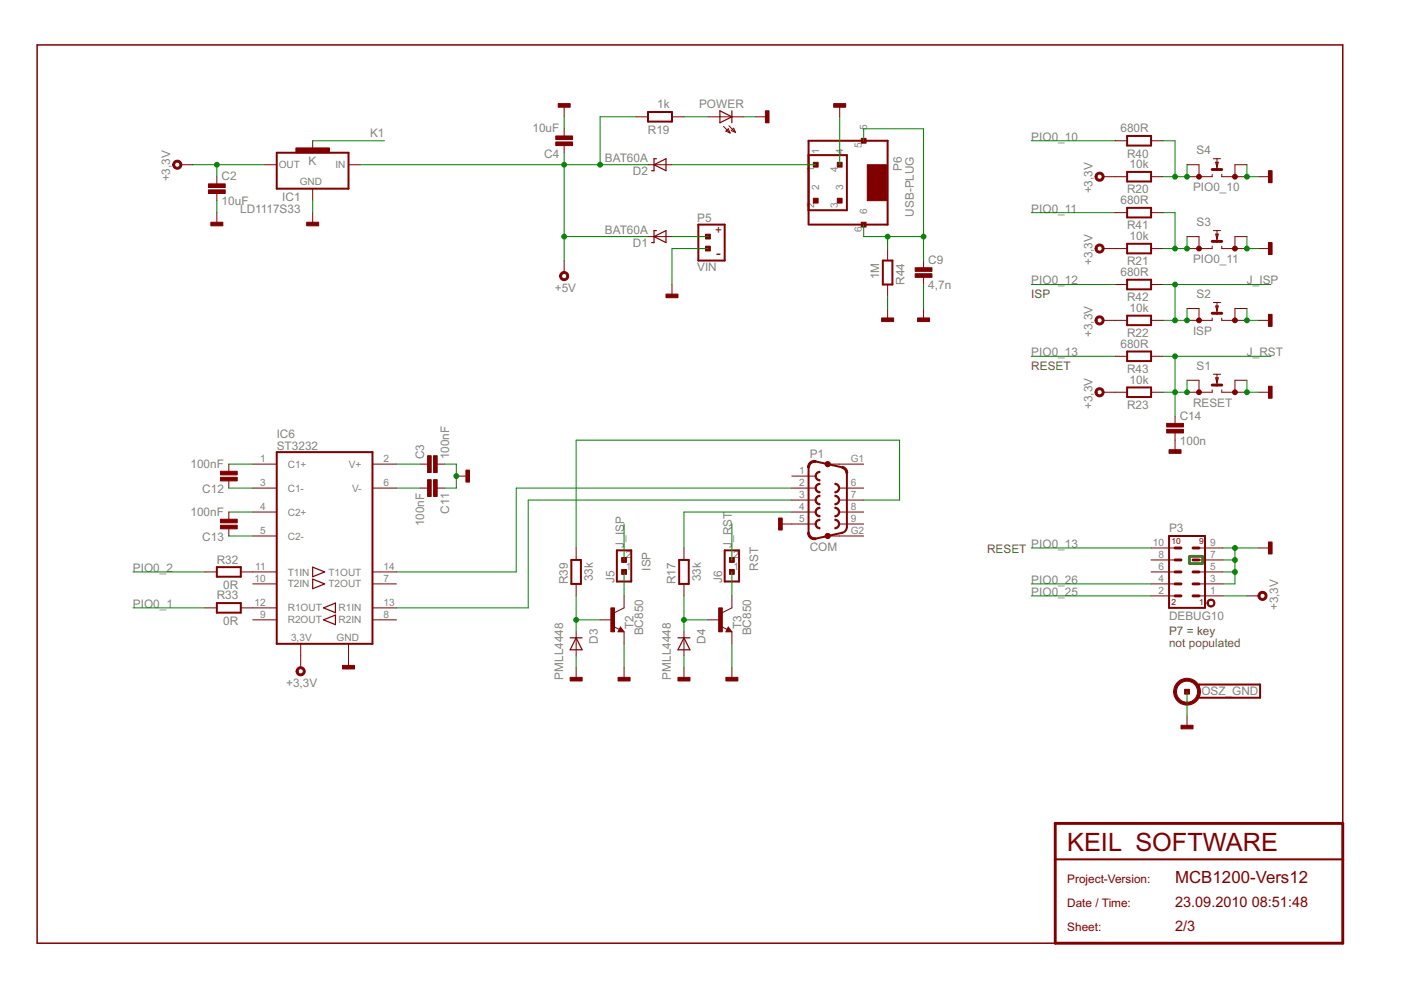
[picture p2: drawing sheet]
<svg xmlns="http://www.w3.org/2000/svg" width="297mm" height="210mm" viewBox="0 0 297 210" stroke-linecap="round" stroke-linejoin="round" font-family="sans-serif">
<g fill="#800000" stroke="#800000" stroke-width=".32">
<path d="M7.9 9.5v190.5z"/>
<path d="M7.9 9.5h276.8z"/>
<path d="M284.7 9.5v165.1z"/>
<path d="M7.9 200h215.8z"/>
</g>
<g fill="#800000" stroke="#800000" stroke-width=".61">
<path d="M223.7 182.2v17.8z"/>
<path d="M223.7 174.6v7.6z"/>
<path d="M223.7 174.6h61z"/>
<path d="M284.7 174.6v7.6z"/>
<path d="M284.7 182.2v17.8z"/>
<path d="M223.7 200h61z"/>
<path d="M252.9 116.2h1.3z"/>
<path d="M252.9 118.7h1.3z"/>
<path d="M252.9 121.3h1.3z"/>
<path d="M252.9 123.8h1.3z"/>
<path d="M252.9 126.3h1.3z"/>
<path d="M249.1 116.2h1.3z"/>
<path d="M249.1 118.7h1.3z"/>
<path d="M249.1 121.3h1.3z"/>
<path d="M249.1 123.8h1.3z"/>
<path d="M249.1 126.3h1.3z"/>
<path d="M257 81.6h1z"/>
<path d="M258 81.6h1z"/>
<path d="M257 66.4h1z"/>
<path d="M258 66.4h1z"/>
<path d="M257 51.2h1z"/>
<path d="M258 51.2h1z"/>
<path d="M257 35.9h1z"/>
<path d="M258 35.9h1z"/>
</g>
<g fill="#800000" stroke="#800000" stroke-width=".42">
<path d="M223.7 182.2h61z"/>
<path d="M247.9 128.9h7.6z"/>
<path d="M247.9 113.6v15.3z"/>
<path d="M255.5 113.6v15.3z"/>
<path d="M247.9 113.6h7.6z"/>
<path d="M254.2 145.1v2.8z"/>
<path d="M254.2 145.1h13z"/>
<path d="M267.2 145.1v2.8z"/>
<path d="M254.5 147.9h12.7z"/>
<path d="M137.4 25.8h5.1z"/>
<path d="M137.4 23.7v2.1z"/>
<path d="M137.4 23.7h5.1z"/>
<path d="M142.5 23.7v2.1z"/>
<path d="M173 97.9l2.5 .5z"/>
<path d="M175.5 98.4l3 .7z"/>
<path d="M179.6 100.3v11.4z"/>
<path d="M171.4 99.1v13.8z"/>
<path d="M173 114.2l2.5-.6z"/>
<path d="M175.5 113.6l3-.6z"/>
<path d="M58.7 95.9h20.3z"/>
<path d="M79 95.9v40.6z"/>
<path d="M58.7 136.5h20.3z"/>
<path d="M58.7 95.9v40.6z"/>
<path d="M171.4 32.9h8.2z"/>
<path d="M179.6 32.9v11.7z"/>
<path d="M171.4 32.9v11.7z"/>
<path d="M171.4 44.6h8.2z"/>
<path d="M171.7 47.6h16.5z"/>
<path d="M171.4 29.8h16.8z"/>
<path d="M171.4 29.8v17.8z"/>
<path d="M188.2 29.8v17.8z"/>
<path d="M148.1 55.2h5.5z"/>
<path d="M148.1 47.6v7.6z"/>
<path d="M153.6 47.6v7.6z"/>
<path d="M148.1 47.6h5.5z"/>
<path d="M189.2 55.2v5.1z"/>
<path d="M187.2 60.3h2z"/>
<path d="M187.2 55.2v5.1z"/>
<path d="M187.2 55.2h2z"/>
<path d="M58.7 40h15.2z"/>
<path d="M58.7 32.4v7.6z"/>
<path d="M58.7 32.4h15.2z"/>
<path d="M73.9 32.4v7.6z"/>
<path d="M46 120.2h5.1z"/>
<path d="M46 120.2v2.1z"/>
<path d="M46 122.3h5.1z"/>
<path d="M51.1 120.2v2.1z"/>
<path d="M46 127.9h5.1z"/>
<path d="M46 127.9v2z"/>
<path d="M46 129.9h5.1z"/>
<path d="M51.1 127.9v2z"/>
<path d="M130.8 123.3h3z"/>
<path d="M130.8 116.7v6.6z"/>
<path d="M133.8 116.7v6.6z"/>
<path d="M130.8 116.7h3z"/>
<path d="M153.6 123.3h3.1z"/>
<path d="M153.6 116.7v6.6z"/>
<path d="M156.7 116.7v6.6z"/>
<path d="M153.6 116.7h3.1z"/>
<path d="M121.1 118.7v5.1z"/>
<path d="M121.1 123.8h2.1z"/>
<path d="M123.2 118.7v5.1z"/>
<path d="M121.1 118.7h2.1z"/>
<path d="M144 118.7v5.1z"/>
<path d="M144 123.8h2z"/>
<path d="M146 118.7v5.1z"/>
<path d="M144 118.7h2z"/>
<path d="M239 84.2h5.1z"/>
<path d="M239 82.1v2.1z"/>
<path d="M239 82.1h5.1z"/>
<path d="M244.1 82.1v2.1z"/>
<path d="M239 76.6h5.1z"/>
<path d="M239 74.5v2.1z"/>
<path d="M239 74.5h5.1z"/>
<path d="M244.1 74.5v2.1z"/>
<path d="M239 68.9h5.1z"/>
<path d="M239 66.9v2z"/>
<path d="M239 66.9h5.1z"/>
<path d="M244.1 66.9v2z"/>
<path d="M239 61.3h5.1z"/>
<path d="M239 59.3v2z"/>
<path d="M239 59.3h5.1z"/>
<path d="M244.1 59.3v2z"/>
<path d="M239 53.7h5.1z"/>
<path d="M239 51.7v2z"/>
<path d="M239 51.7h5.1z"/>
<path d="M244.1 51.7v2z"/>
<path d="M239 46.1h5.1z"/>
<path d="M239 44.1v2z"/>
<path d="M239 44.1h5.1z"/>
<path d="M244.1 44.1v2z"/>
<path d="M239 38.5h5.1z"/>
<path d="M239 36.4v2.1z"/>
<path d="M239 36.4h5.1z"/>
<path d="M244.1 36.4v2.1z"/>
<path d="M239 30.9h5.1z"/>
<path d="M239 28.8v2.1z"/>
<path d="M239 28.8h5.1z"/>
<path d="M244.1 28.8v2.1z"/>
</g>
<g fill="#800000" stroke="#800000" stroke-width=".21">
<path d="M266.9 116.2h2.6z"/>
<path d="M264.4 126.3h2.5z"/>
<path d="M254.2 126.3h5.1z"/>
<path d="M244.1 126.3h5z"/>
<path d="M254.2 123.8h5.1z"/>
<path d="M244.1 123.8h5z"/>
<path d="M254.2 121.3h5.1z"/>
<path d="M244.1 121.3h5z"/>
<path d="M254.2 118.7h5.1z"/>
<path d="M244.1 118.7h5z"/>
<path d="M254.2 116.2h5.1z"/>
<path d="M244.1 116.2h5z"/>
<path d="M251.7 151.7v2.6z"/>
<path d="M160.3 24.8h2.5z"/>
<path d="M142.5 24.8h2.5z"/>
<path d="M134.9 24.8h2.5z"/>
<path d="M178 22.2v2.6z"/>
<path d="M155.2 24.8h2.5z"/>
<path d="M150.1 24.8h2.5z"/>
<path d="M152.6 24.8h2.6z"/>
<path d="M153.4 26.8l1.4 1.4z"/>
<path d="M154.4 27.3l.4 .9z"/>
<path d="M154.4 27.3l-.5 .5z"/>
<path d="M153.9 27.8l.9 .4z"/>
<path d="M155.6 27.2l.3 .9z"/>
<path d="M155 27.7l.6-.5z"/>
<path d="M155 27.7l.9 .4z"/>
<path d="M154.5 26.7l1.4 1.4z"/>
<path d="M66.3 45.1v2.5z"/>
<path d="M38.4 34.9h2.5z"/>
<path d="M46 37.5v1.5z"/>
<path d="M46 41v1.5z"/>
<path d="M46 45.1v2.5z"/>
<path d="M119.6 30.9v1.5z"/>
<path d="M119.6 27.3v1.5z"/>
<path d="M119.6 22.2v2.6z"/>
<path d="M139.9 34.9h2.6z"/>
<path d="M137.4 34.9h2.5z"/>
<path d="M167.9 100.9h5.1z"/>
<path d="M178 103.5h5.1z"/>
<path d="M167.9 103.5h5.1z"/>
<path d="M178 106h5.1z"/>
<path d="M167.9 106h5.1z"/>
<path d="M178 108.6h5.1z"/>
<path d="M167.9 108.6h5.1z"/>
<path d="M178 111.1h5.1z"/>
<path d="M167.9 111.1h5.1z"/>
<path d="M178 98.4h5.1z"/>
<path d="M178 113.6h5.1z"/>
<path d="M175.5 98.4h2.5z"/>
<path d="M175.5 113.6h2.5z"/>
<path d="M53.6 98.4h5.1z"/>
<path d="M53.6 103.5h5.1z"/>
<path d="M53.6 108.6h5.1z"/>
<path d="M53.6 113.6h5.1z"/>
<path d="M53.6 121.3h5.1z"/>
<path d="M53.6 123.8h5.1z"/>
<path d="M53.6 128.9h5.1z"/>
<path d="M53.6 131.4h5.1z"/>
<path d="M79 98.4h5.1z"/>
<path d="M79 103.5h5.1z"/>
<path d="M79 121.3h5.1z"/>
<path d="M79 123.8h5.1z"/>
<path d="M79 128.9h5.1z"/>
<path d="M79 131.4h5.1z"/>
<path d="M63.8 136.5v2.5z"/>
<path d="M73.9 136.5v2.5z"/>
<path d="M251.7 80.6h2.5z"/>
<path d="M251.7 83.2h2.5z"/>
<path d="M261.8 83.2h2.6z"/>
<path d="M261.8 80.6h2.6z"/>
<path d="M254.2 80.6v2.6z"/>
<path d="M261.8 80.6v2.6z"/>
<path d="M254.2 83.2h2.8z"/>
<path d="M259 82.7v.5z"/>
<path d="M259 83.2h2.8z"/>
<path d="M257 82.7v.5z"/>
<path d="M258 81.1v.5z"/>
<path d="M258 79.4v1.7z"/>
<path d="M258 79.4h.8z"/>
<path d="M257.3 79.4h.7z"/>
<path d="M251.7 65.4h2.5z"/>
<path d="M251.7 67.9h2.5z"/>
<path d="M261.8 67.9h2.6z"/>
<path d="M261.8 65.4h2.6z"/>
<path d="M254.2 65.4v2.5z"/>
<path d="M261.8 65.4v2.5z"/>
<path d="M254.2 67.9h2.8z"/>
<path d="M259 67.4v.5z"/>
<path d="M259 67.9h2.8z"/>
<path d="M257 67.4v.5z"/>
<path d="M258 65.9v.5z"/>
<path d="M258 64.1v1.8z"/>
<path d="M258 64.1h.8z"/>
<path d="M257.3 64.1h.7z"/>
<path d="M119.6 55.2v2.6z"/>
<path d="M139.9 50.2h2.6z"/>
<path d="M137.4 50.2h2.5z"/>
<path d="M142.5 60.3v2.6z"/>
<path d="M195.8 55.2v1.6z"/>
<path d="M195.8 58.8v1.5z"/>
<path d="M188.2 52.7v2.5z"/>
<path d="M188.2 60.3v2.6z"/>
<path d="M188.2 65.4v2.5z"/>
<path d="M195.8 65.4v2.5z"/>
<path d="M73.9 34.9h2.5z"/>
<path d="M66.3 40v2.5z"/>
<path d="M56.1 34.9h2.6z"/>
<path d="M66.3 29.8v2.6z"/>
<path d="M48.5 102v1.5z"/>
<path d="M48.5 98.4v1.5z"/>
<path d="M48.5 112.1v1.5z"/>
<path d="M48.5 108.6v1.5z"/>
<path d="M89.1 98.4h1.6z"/>
<path d="M92.7 98.4h1.5z"/>
<path d="M92.7 103.5h1.5z"/>
<path d="M89.1 103.5h1.6z"/>
<path d="M73.9 139v2.6z"/>
<path d="M96.8 100.9h2.5z"/>
<path d="M63.8 139v2.6z"/>
<path d="M51.1 121.3h2.5z"/>
<path d="M43.4 121.3h2.6z"/>
<path d="M51.1 128.9h2.5z"/>
<path d="M43.4 128.9h2.6z"/>
<path d="M165.3 111.1h2.6z"/>
<path d="M127.2 131.4h2.6z"/>
<path d="M132.3 134v2.5z"/>
<path d="M132.3 126.3v2.6z"/>
<path d="M130.3 129.9l2-1z"/>
<path d="M131.6 132.9l.7 1.1z"/>
<path d="M131 134h1.3z"/>
<path d="M131.6 132.9l-.6 1.1z"/>
<path d="M130.1 132.8l1.2 .7z"/>
<path d="M150.1 131.4h2.5z"/>
<path d="M155.2 134v2.5z"/>
<path d="M155.2 126.3v2.6z"/>
<path d="M153.1 129.9l2.1-1z"/>
<path d="M154.4 132.9l.8 1.1z"/>
<path d="M153.9 134h1.3z"/>
<path d="M154.4 132.9l-.5 1.1z"/>
<path d="M152.9 132.8l1.3 .7z"/>
<path d="M122.2 136.5v2.5z"/>
<path d="M122.2 134v2.5z"/>
<path d="M145 136.5v2.5z"/>
<path d="M145 134v2.5z"/>
<path d="M122.2 116.2v2.5z"/>
<path d="M122.2 123.8v2.5z"/>
<path d="M122.2 141.6v2.5z"/>
<path d="M132.3 141.6v2.5z"/>
<path d="M145 141.6v2.5z"/>
<path d="M155.2 141.6v2.5z"/>
<path d="M145 116.2v2.5z"/>
<path d="M145 123.8v2.5z"/>
<path d="M251.7 50.2h2.5z"/>
<path d="M251.7 52.7h2.5z"/>
<path d="M261.8 52.7h2.6z"/>
<path d="M261.8 50.2h2.6z"/>
<path d="M254.2 50.2v2.5z"/>
<path d="M261.8 50.2v2.5z"/>
<path d="M254.2 52.7h2.8z"/>
<path d="M259 52.2v.5z"/>
<path d="M259 52.7h2.8z"/>
<path d="M257 52.2v.5z"/>
<path d="M258 50.7v.5z"/>
<path d="M258 48.9v1.8z"/>
<path d="M258 48.9h.8z"/>
<path d="M257.3 48.9h.7z"/>
<path d="M251.7 34.9h2.5z"/>
<path d="M251.7 37.5h2.5z"/>
<path d="M261.8 37.5h2.6z"/>
<path d="M261.8 34.9h2.6z"/>
<path d="M254.2 34.9v2.6z"/>
<path d="M261.8 34.9v2.6z"/>
<path d="M254.2 37.5h2.8z"/>
<path d="M259 37v.5z"/>
<path d="M259 37.5h2.8z"/>
<path d="M257 37v.5z"/>
<path d="M258 35.4v.5z"/>
<path d="M258 33.7v1.7z"/>
<path d="M258 33.7h.8z"/>
<path d="M257.3 33.7h.7z"/>
<path d="M266.9 83.2h2.6z"/>
<path d="M266.9 67.9h2.6z"/>
<path d="M266.9 52.7h2.6z"/>
<path d="M266.9 37.5h2.6z"/>
<path d="M244.1 83.2h2.5z"/>
<path d="M236.4 83.2h2.6z"/>
<path d="M244.1 75.5h2.5z"/>
<path d="M236.4 75.5h2.6z"/>
<path d="M244.1 67.9h2.5z"/>
<path d="M236.4 67.9h2.6z"/>
<path d="M244.1 60.3h2.5z"/>
<path d="M236.4 60.3h2.6z"/>
<path d="M244.1 52.7h2.5z"/>
<path d="M236.4 52.7h2.6z"/>
<path d="M244.1 45.1h2.5z"/>
<path d="M236.4 45.1h2.6z"/>
<path d="M244.1 37.5h2.5z"/>
<path d="M236.4 37.5h2.6z"/>
<path d="M244.1 29.8h2.5z"/>
<path d="M236.4 29.8h2.6z"/>
<path d="M233.9 37.5h2.5z"/>
<path d="M233.9 52.7h2.5z"/>
<path d="M233.9 67.9h2.5z"/>
<path d="M233.9 83.2h2.5z"/>
<path d="M249.1 88.2v1.6z"/>
<path d="M249.1 91.8v1.5z"/>
<path d="M249.1 93.3v2.6z"/>
<path d="M266.9 125.8a.97 .97 0 0 1 1.6 0 .97 .97 0 0 1-.6 1.5 .97 .97 0 0 1-1.2-1h.4a.56 .56 0 0 1 .8-.4 .56 .56 0 0 1 .1 .9 .56 .56 0 0 1-.9-.3v-.2h-.4z" fill-rule="evenodd"/>
<path d="M256.1 127.3a.84 .84 0 0 1 1.3 .1 .84 .84 0 0 1-.4 1.3 .84 .84 0 0 1-1.1-.8h.3a.6 .6 0 0 1 .8-.6 .6 .6 0 0 1 .2 1 .6 .6 0 0 1-1-.2v-.2h-.3z" fill-rule="evenodd"/>
<path d="M249.5 144.8a2.85 2.85 0 0 1 4.6 .3 2.85 2.85 0 0 1-1.6 4.3 2.85 2.85 0 0 1-3.7-2.7h.6a2.23 2.23 0 0 1 3.3-1.9 2.23 2.23 0 0 1 .3 3.8 2.23 2.23 0 0 1-3.5-1.6l-.1-.3h-.6a2.69 2.69 0 0 1 .7-1.9z" fill-rule="evenodd"/>
<path d="M36.8 34.3a.97 .97 0 0 1 1.6 .1 .97 .97 0 0 1-.5 1.5 .97 .97 0 0 1-1.3-1h.4a.56 .56 0 0 1 .8-.6 .56 .56 0 0 1 .2 1 .56 .56 0 0 1-.9-.2l-.1-.2h-.4z" fill-rule="evenodd"/>
<path d="M173.2 102.7l.6-.2v.2a.76 .76 0 0 0-.7 .8 .76 .76 0 0 0 .7 .7v.3a1.02 1.02 0 0 1-.9-.7 1.02 1.02 0 0 1 .3-1.1z" fill-rule="evenodd"/>
<path d="M177 102.5a1.02 1.02 0 0 1 1 1 1.02 1.02 0 0 1-1 1v-.3a.76 .76 0 0 0 .8-.7 .76 .76 0 0 0-.8-.8z" fill-rule="evenodd"/>
<path d="M173.2 100.2l.6-.3v.3a.76 .76 0 0 0-.7 .7 .76 .76 0 0 0 .7 .8v.3a1.02 1.02 0 0 1-.9-.7 1.02 1.02 0 0 1 .3-1.1z" fill-rule="evenodd"/>
<path d="M177 107.5a1.02 1.02 0 0 1 1 1.1 1.02 1.02 0 0 1-1 1v-.3a.76 .76 0 0 0 .8-.7 .76 .76 0 0 0-.8-.8z" fill-rule="evenodd"/>
<path d="M173.2 105.2l.6-.2v.3a.76 .76 0 0 0-.7 .7 .76 .76 0 0 0 .7 .8v.2a1.02 1.02 0 0 1-.9-.6 1.02 1.02 0 0 1 .3-1.2z" fill-rule="evenodd"/>
<path d="M177 105a1.02 1.02 0 0 1 1 1 1.02 1.02 0 0 1-1 1v-.2a.76 .76 0 0 0 .8-.8 .76 .76 0 0 0-.8-.7z" fill-rule="evenodd"/>
<path d="M173.2 107.8l.6-.3v.3a.76 .76 0 0 0-.7 .8 .76 .76 0 0 0 .7 .7v.3a1.02 1.02 0 0 1-.9-.7 1.02 1.02 0 0 1 .3-1.1z" fill-rule="evenodd"/>
<path d="M177 110.1a1.02 1.02 0 0 1 1 1 1.02 1.02 0 0 1-1 1v-.2a.76 .76 0 0 0 .8-.8 .76 .76 0 0 0-.8-.8z" fill-rule="evenodd"/>
<path d="M173.2 110.3l.6-.2v.2a.76 .76 0 0 0-.7 .8 .76 .76 0 0 0 .7 .8v.2a1.02 1.02 0 0 1-.9-.6 1.02 1.02 0 0 1 .3-1.2z" fill-rule="evenodd"/>
<path d="M171.6 98l.6-.3h.8l-.1 .3-.5 .1-.5 .3-.3 .7h-.4z" fill-rule="evenodd"/>
<path d="M178.6 98.9l.5 .2 .4 .4 .2 .8h-.4a1.04 1.04 0 0 0-.8-1z" fill-rule="evenodd"/>
<path d="M171.2 112.9h.4l.3 .8 .5 .3h.5l.1 .4a1.44 1.44 0 0 1-1.8-1.5z" fill-rule="evenodd"/>
<path d="M118.9 58a.96 .96 0 0 1 1.5 0 .96 .96 0 0 1-.5 1.4 .96 .96 0 0 1-1.2-.9h.4a.56 .56 0 0 1 .8-.4 .56 .56 0 0 1 .1 .9 .56 .56 0 0 1-.9-.3v-.2h-.4z" fill-rule="evenodd"/>
<path d="M63.2 141.5a.97 .97 0 0 1 1.4 .5 .97 .97 0 0 1-.7 1.3 .97 .97 0 0 1-1.1-1h.4a.56 .56 0 0 1 .7-.5 .56 .56 0 0 1 .3 .9 .56 .56 0 0 1-1-.2v-.2h-.4v-.3z" fill-rule="evenodd"/>
<path d="M232.4 36.9a.96 .96 0 0 1 1.5 0 .96 .96 0 0 1-.5 1.5 .96 .96 0 0 1-1.2-.9h.4a.56 .56 0 0 1 .8-.5 .56 .56 0 0 1 .1 .9 .56 .56 0 0 1-.9-.3v-.1h-.4z" fill-rule="evenodd"/>
<path d="M232.4 52.1a.96 .96 0 0 1 1.5 0 .96 .96 0 0 1-.5 1.5 .96 .96 0 0 1-1.2-.9h.4a.56 .56 0 0 1 .8-.5 .56 .56 0 0 1 .1 .9 .56 .56 0 0 1-.9-.2v-.2h-.4z" fill-rule="evenodd"/>
<path d="M232.4 67.3a.96 .96 0 0 1 1.5 0 .96 .96 0 0 1-.5 1.5 .96 .96 0 0 1-1.2-.9h.4a.56 .56 0 0 1 .8-.4 .56 .56 0 0 1 .1 .9 .56 .56 0 0 1-.9-.3v-.2h-.4z" fill-rule="evenodd"/>
<path d="M232.4 82.6a.96 .96 0 0 1 1.5 0 .96 .96 0 0 1-.5 1.5 .96 .96 0 0 1-1.2-.9h.4a.56 .56 0 0 1 .8-.5 .56 .56 0 0 1 .1 .9 .56 .56 0 0 1-.9-.2v-.2h-.4z" fill-rule="evenodd"/>
<circle cx="175.5" cy="98.4" r=".56"/>
<circle cx="175.5" cy="113.6" r=".56"/>
<circle cx="254.2" cy="83.2" r=".51"/>
<circle cx="261.8" cy="83.2" r=".51"/>
<circle cx="254.2" cy="67.9" r=".51"/>
<circle cx="261.8" cy="67.9" r=".51"/>
<circle cx="254.2" cy="52.7" r=".51"/>
<circle cx="261.8" cy="52.7" r=".51"/>
<circle cx="254.2" cy="37.5" r=".51"/>
<circle cx="261.8" cy="37.5" r=".51"/>
</g>
<g fill="#800000" stroke="#800000" stroke-width=".21">
<path d="M268.9 114.9h.8v2.6h-.8z"/>
<path d="M251.2 146.2h1v1h-1z"/>
<path d="M250.4 153.8h2.5v.7h-2.5z"/>
<path d="M162.3 23.5h.7v2.5h-.7z"/>
<path d="M176.8 22h2.5v.7h-2.5z"/>
<path d="M65 47.1h2.6v.8h-2.6z"/>
<path d="M44.2 39h3.6v.8h-3.6z"/>
<path d="M44.2 40.3h3.6v.7h-3.6z"/>
<path d="M44.7 47.1h2.5v.8h-2.5z"/>
<path d="M117.8 30.1h3.6v.8h-3.6z"/>
<path d="M117.8 28.8h3.6v.8h-3.6z"/>
<path d="M118.3 22h2.6v.7h-2.6z"/>
<path d="M177.5 42h1v1.1h-1z"/>
<path d="M172.4 42h1.1v1.1h-1.1z"/>
<path d="M177.5 34.4h1v1h-1z"/>
<path d="M172.4 34.4h1.1v1h-1.1z"/>
<path d="M182.6 47.1h1v1h-1z"/>
<path d="M182.6 29.3h1v1.1h-1z"/>
<path d="M183.9 34.9h4v7.6h-4z"/>
<path d="M149.6 49.7h1v1h-1z"/>
<path d="M149.6 52.2h1v1h-1z"/>
<path d="M141.2 62.4h2.5v.7h-2.5z"/>
<path d="M194 56.8h3.6v.7h-3.6z"/>
<path d="M194 58h3.6v.8h-3.6z"/>
<path d="M186.9 67.4h2.6v.8h-2.6z"/>
<path d="M194.5 67.4h2.6v.8h-2.6z"/>
<path d="M62.7 31.4h7.1v1h-7.1z"/>
<path d="M46.7 101.2h3.6v.8h-3.6z"/>
<path d="M46.7 99.9h3.6v.8h-3.6z"/>
<path d="M46.7 111.4h3.6v.7h-3.6z"/>
<path d="M46.7 110.1h3.6v.7h-3.6z"/>
<path d="M90.7 96.6h.7v3.6h-.7z"/>
<path d="M91.9 96.6h.8v3.6h-.8z"/>
<path d="M91.9 101.7h.8v3.6h-.8z"/>
<path d="M90.7 101.7h.7v3.6h-.7z"/>
<path d="M72.6 141.1h2.6v.7h-2.6z"/>
<path d="M98.8 99.7h.7v2.5h-.7z"/>
<path d="M165.1 109.8h.7v2.6h-.7z"/>
<path d="M129.5 128.9h.8v5.1h-.8z"/>
<path d="M152.4 128.9h.7v5.1h-.7z"/>
<path d="M131.8 118.2h1v1h-1z"/>
<path d="M131.8 120.8h1v1h-1z"/>
<path d="M154.7 118.2h1v1h-1z"/>
<path d="M154.7 120.8h1v1h-1z"/>
<path d="M120.9 143.6h2.5v.8h-2.5z"/>
<path d="M131 143.6h2.6v.8h-2.6z"/>
<path d="M143.7 143.6h2.6v.8h-2.6z"/>
<path d="M153.9 143.6h2.5v.8h-2.5z"/>
<path d="M268.9 81.9h.8v2.5h-.8z"/>
<path d="M268.9 66.7h.8v2.5h-.8z"/>
<path d="M268.9 51.4h.8v2.6h-.8z"/>
<path d="M268.9 36.2h.8v2.5h-.8z"/>
<path d="M247.4 89.8h3.5v.7h-3.5z"/>
<path d="M247.4 91h3.5v.8h-3.5z"/>
<path d="M247.9 95.4h2.5v.7h-2.5z"/>
</g>
<g fill="#800000" stroke="#800000" stroke-width=".25">
<path d="M152.6 23.5l2.6 1.3z"/>
<path d="M152.6 26l2.6-1.2z"/>
<path d="M155.2 23.5v1.3z"/>
<path d="M155.2 24.8v1.2z"/>
<path d="M152.6 23.5v1.3z"/>
<path d="M152.6 24.8v1.2z"/>
<path d="M138.7 34.9l2.5-1.2z"/>
<path d="M138.7 34.9l2.5 1.3z"/>
<path d="M138.7 34.9v1.3z"/>
<path d="M141.2 33.7v2.5z"/>
<path d="M138.7 33.7v1.2z"/>
<path d="M138.2 36.2h.5z"/>
<path d="M138.7 33.7h.5z"/>
<path d="M66.3 120.2l2.5 1.1z"/>
<path d="M66.3 122.3l2.5-1z"/>
<path d="M66.3 120.2v2.1z"/>
<path d="M66.3 122.8l2.5 1z"/>
<path d="M66.3 124.8l2.5-1z"/>
<path d="M66.3 122.8v2z"/>
<path d="M68.6 128.9l2.5 1z"/>
<path d="M68.6 128.9l2.5-1z"/>
<path d="M71.1 127.9v2z"/>
<path d="M68.6 131.4l2.5 1z"/>
<path d="M68.6 131.4l2.5-1z"/>
<path d="M71.1 130.4v2z"/>
<path d="M257.8 80.1h.5z"/>
<path d="M258.3 80.1l-.3 1z"/>
<path d="M257.8 80.1l.2 1z"/>
<path d="M257.8 64.9h.5z"/>
<path d="M258.3 64.9l-.3 1z"/>
<path d="M257.8 64.9l.2 1z"/>
<path d="M138.7 50.2l2.5-1.3z"/>
<path d="M138.7 50.2l2.5 1.2z"/>
<path d="M138.7 50.2v1.2z"/>
<path d="M141.2 48.9v2.5z"/>
<path d="M138.7 48.9v1.3z"/>
<path d="M138.2 51.4h.5z"/>
<path d="M138.7 48.9h.5z"/>
<path d="M131.3 133.8h.8z"/>
<path d="M131.6 133.2l.5 .6z"/>
<path d="M131.6 133.2l-.3 .5z"/>
<path d="M131.3 133.7h.4z"/>
<path d="M131.6 133.5l.1 .2z"/>
<path d="M154.2 133.8h.7z"/>
<path d="M154.4 133.2l.5 .6z"/>
<path d="M154.4 133.2l-.2 .5z"/>
<path d="M154.2 133.7h.3z"/>
<path d="M154.4 133.5l.1 .2z"/>
<path d="M122.2 135.2l1.2 2.6z"/>
<path d="M122.2 135.2l-1.3 2.6z"/>
<path d="M120.9 135.2h1.3z"/>
<path d="M120.9 137.8h2.5z"/>
<path d="M122.2 135.2h1.2z"/>
<path d="M145 135.2l1.3 2.6z"/>
<path d="M145 135.2l-1.3 2.6z"/>
<path d="M143.7 135.2h1.3z"/>
<path d="M143.7 137.8h2.6z"/>
<path d="M145 135.2h1.3z"/>
<path d="M257.8 49.7h.5z"/>
<path d="M258.3 49.7l-.3 1z"/>
<path d="M257.8 49.7l.2 1z"/>
<path d="M257.8 34.4h.5z"/>
<path d="M258.3 34.4l-.3 1z"/>
<path d="M257.8 34.4l.2 1z"/>
</g>
<path d="M179.6 111.7l-.3 .8-.8 .5" fill="none" stroke="#800000" stroke-width=".42"/>
<g fill="#008000" stroke="#008000" stroke-width=".21">
<path d="M261.8 116.2h5.1z"/>
<path d="M259.3 116.2h2.5z"/>
<path d="M259.3 118.7h2.5z"/>
<path d="M261.8 116.2v2.5z"/>
<path d="M259.3 121.3h2.5z"/>
<path d="M261.8 118.7v2.6z"/>
<path d="M259.3 123.8h2.5z"/>
<path d="M261.8 121.3v2.5z"/>
<path d="M251.7 146.7v5z"/>
<path d="M157.7 24.8h2.6z"/>
<path d="M46 42.5v2.6z"/>
<path d="M119.6 24.8v2.5z"/>
<path d="M178 24.8v10.1z"/>
<path d="M142.5 52.7h7.6z"/>
<path d="M142.5 52.7v7.6z"/>
<path d="M188.2 62.9v2.5z"/>
<path d="M195.8 60.3v5.1z"/>
<path d="M94.2 98.4h2.6z"/>
<path d="M96.8 98.4v2.5z"/>
<path d="M96.8 100.9v2.6z"/>
<path d="M94.2 103.5h2.6z"/>
<path d="M122.2 139v2.6z"/>
<path d="M132.3 136.5v5.1z"/>
<path d="M145 139v2.6z"/>
<path d="M155.2 136.5v5.1z"/>
<path d="M264.4 37.5h2.5z"/>
<path d="M264.4 34.9v2.6z"/>
<path d="M264.4 52.7h2.5z"/>
<path d="M264.4 50.2v2.5z"/>
<path d="M264.4 67.9h2.5z"/>
<path d="M264.4 65.4v2.5z"/>
<path d="M264.4 83.2h2.5z"/>
<path d="M264.4 80.6v2.6z"/>
<path d="M66.3 42.5v2.6z"/>
<path d="M218.7 29.8h17.7z"/>
<path d="M259.3 126.3h5.1z"/>
<path d="M46 34.9v2.6z"/>
<path d="M40.9 34.9h5.1z"/>
<path d="M46 34.9h10.1z"/>
<path d="M145 24.8h5.1z"/>
<path d="M142.5 34.9h30.5z"/>
<path d="M183.1 27.3v2.5z"/>
<path d="M183.1 27.3h12.7z"/>
<path d="M195.8 27.3v22.9z"/>
<path d="M188.2 50.2h7.6z"/>
<path d="M183.1 50.2h5.1z"/>
<path d="M183.1 47.6v2.6z"/>
<path d="M195.8 50.2v5z"/>
<path d="M188.2 50.2v2.5z"/>
<path d="M119.6 32.4v2.5z"/>
<path d="M127.2 34.9h10.2z"/>
<path d="M127.2 24.8h7.7z"/>
<path d="M127.2 24.8v10.1z"/>
<path d="M119.6 34.9h7.6z"/>
<path d="M119.6 34.9v15.3z"/>
<path d="M119.6 50.2v5z"/>
<path d="M119.6 50.2h17.8z"/>
<path d="M76.4 34.9h43.2z"/>
<path d="M142.5 50.2h7.6z"/>
<path d="M48.5 98.4h5.1z"/>
<path d="M48.5 103.5h5.1z"/>
<path d="M48.5 108.6h5.1z"/>
<path d="M48.5 113.6h5.1z"/>
<path d="M84.1 98.4h5z"/>
<path d="M84.1 103.5h5z"/>
<path d="M84.1 121.3h25.4z"/>
<path d="M109.5 103.5v17.8z"/>
<path d="M109.5 103.5h58.4z"/>
<path d="M84.1 128.9h27.9z"/>
<path d="M112 106v22.9z"/>
<path d="M112 106h55.9z"/>
<path d="M183.1 106h7.6z"/>
<path d="M190.7 93.3v12.7z"/>
<path d="M122.2 93.3h68.5z"/>
<path d="M122.2 93.3v22.9z"/>
<path d="M132.3 111.1v7.6z"/>
<path d="M246.6 67.9h2.5z"/>
<path d="M249.1 67.9h2.6z"/>
<path d="M251.7 65.4v2.5z"/>
<path d="M246.6 60.3h2.5z"/>
<path d="M249.1 60.3v7.6z"/>
<path d="M249.1 60.3h20.4z"/>
<path d="M155.2 111.1v7.6z"/>
<path d="M246.6 83.2h2.5z"/>
<path d="M249.1 83.2h2.6z"/>
<path d="M251.7 80.6v2.6z"/>
<path d="M246.6 75.5h2.5z"/>
<path d="M249.1 75.5v7.7z"/>
<path d="M249.1 75.5h20.4z"/>
<path d="M249.1 83.2v5z"/>
<path d="M145 108.6v7.6z"/>
<path d="M145 108.6h22.9z"/>
<path d="M122.2 126.3v5.1z"/>
<path d="M122.2 131.4v2.6z"/>
<path d="M122.2 131.4h5z"/>
<path d="M132.3 121.3v5z"/>
<path d="M145 126.3v5.1z"/>
<path d="M145 131.4v2.6z"/>
<path d="M145 131.4h5.1z"/>
<path d="M155.2 121.3v5z"/>
<path d="M246.6 52.7h2.5z"/>
<path d="M249.1 52.7h2.6z"/>
<path d="M251.7 50.2v2.5z"/>
<path d="M246.6 45.1h2.5z"/>
<path d="M249.1 45.1v7.6z"/>
<path d="M246.6 37.5h2.5z"/>
<path d="M249.1 37.5h2.6z"/>
<path d="M251.7 34.9v2.6z"/>
<path d="M246.6 29.8h2.5z"/>
<path d="M249.1 29.8v7.7z"/>
<path d="M66.3 29.8h15.2z"/>
<path d="M218.7 75.5h17.7z"/>
<path d="M218.7 116.2h25.4z"/>
<path d="M218.7 60.3h17.7z"/>
<path d="M218.7 45.1h17.7z"/>
<path d="M218.7 123.8h25.4z"/>
<path d="M218.7 126.3h25.4z"/>
<path d="M28.2 121.3h15.2z"/>
<path d="M28.2 128.9h15.2z"/>
<circle cx="261.8" cy="116.2" r=".51"/>
<circle cx="261.8" cy="118.7" r=".51"/>
<circle cx="261.8" cy="121.3" r=".51"/>
<circle cx="96.8" cy="100.9" r=".51"/>
<circle cx="264.4" cy="37.5" r=".51"/>
<circle cx="264.4" cy="52.7" r=".51"/>
<circle cx="264.4" cy="67.9" r=".51"/>
<circle cx="264.4" cy="83.2" r=".51"/>
<circle cx="46" cy="34.9" r=".51"/>
<circle cx="195.8" cy="50.2" r=".51"/>
<circle cx="188.2" cy="50.2" r=".51"/>
<circle cx="127.2" cy="34.9" r=".51"/>
<circle cx="119.6" cy="34.9" r=".51"/>
<circle cx="119.6" cy="50.2" r=".51"/>
<circle cx="251.7" cy="67.9" r=".51"/>
<circle cx="249.1" cy="67.9" r=".51"/>
<circle cx="249.1" cy="60.3" r=".51"/>
<circle cx="251.7" cy="83.2" r=".51"/>
<circle cx="249.1" cy="83.2" r=".51"/>
<circle cx="249.1" cy="75.5" r=".51"/>
<circle cx="122.2" cy="131.4" r=".51"/>
<circle cx="145" cy="131.4" r=".51"/>
<circle cx="251.7" cy="52.7" r=".51"/>
<circle cx="249.1" cy="52.7" r=".51"/>
<circle cx="251.7" cy="37.5" r=".51"/>
<circle cx="249.1" cy="37.5" r=".51"/>
</g>
<g fill="#808000" stroke="#808000" stroke-width=".61">
<path d="M252.4 118h2.3z"/>
<path d="M252.4 119.5h2.3z"/>
<path d="M252.2 118v1.5z"/>
<path d="M255 118v1.5z"/>
</g>
<text font-size="6" fill="#800000" x="226.3" y="180.4">KEIL SOFTWARE</text>
<text font-size="4" fill="#800000" x="249.1" y="187.3">MCB1200-Vers12</text>
<g font-size="3.4" fill="#800000">
<text x="151.9" y="54.7">-</text>
<text x="249.1" y="192.4">23.09.2010</text>
<text x="249.1" y="197.4">2/3</text>
<text x="265.4" y="192.4">08:51:48</text>
</g>
<g font-size="2.8" fill="#808080">
<text x="139.3" y="23">1k</text>
<text x="148.2" y="22.9">POWER</text>
<text x="78.5" y="29.1">K1</text>
<text x="112.9" y="28.1">10uF</text>
<text x="137.4" y="28.3">R19</text>
<text x="218.7" y="29.8">PIO0_10</text>
<text x="237.6" y="28.1">680R</text>
<text x="65.4" y="34.9">K</text>
<text x="115.4" y="33.4">C4</text>
<text x="128.2" y="34.4">BAT60A</text>
<text x="239" y="33.4">R40</text>
<text x="239.5" y="35.7">10k</text>
<text x="253.7" y="32.6">S4</text>
<text x="36.1" y="38.5" transform="rotate(-90 36.1 38.5)">+3,3V</text>
<text x="47" y="38.2">C2</text>
<text x="134.2" y="37.2">D2</text>
<text x="191.2" y="36.2" transform="rotate(-90 191.2 36.2)">P6</text>
<text x="231.6" y="41" transform="rotate(-90 231.6 41)">+3,3V</text>
<text x="239" y="41">R20</text>
<text x="252.9" y="40.5">PIO0_10</text>
<text x="47" y="43.6">10uF</text>
<text x="50.9" y="45.1">LD1117S33</text>
<text x="59.9" y="42.5">IC1</text>
<text x="147.8" y="47.1">P5</text>
<text x="193.8" y="45.9" transform="rotate(-90 193.8 45.9)">USB-PLUG</text>
<text x="218.7" y="45.1">PIO0_11</text>
<text x="237.6" y="43.3">680R</text>
<text x="253.7" y="47.9">S3</text>
<text x="128.2" y="49.6">BAT60A</text>
<text x="134.2" y="52.4">D1</text>
<text x="239" y="48.6">R41</text>
<text x="239.5" y="50.9">10k</text>
<text x="147.8" y="57.5">VIN</text>
<text x="186.4" y="59.2" transform="rotate(-90 186.4 59.2)">1M</text>
<text x="196.8" y="56">C9</text>
<text x="231.6" y="56.3" transform="rotate(-90 231.6 56.3)">+3,3V</text>
<text x="237.6" y="58.5">680R</text>
<text x="239" y="56.3">R21</text>
<text x="252.9" y="55.7">PIO0_11</text>
<text x="117.6" y="61.8">+5V</text>
<text x="191.7" y="60.3" transform="rotate(-90 191.7 60.3)">R44</text>
<text x="196.8" y="61.3">4,7n</text>
<text x="218.7" y="60.3">PIO0_12</text>
<text x="239" y="63.9">R42</text>
<text x="253.7" y="63.1">S2</text>
<text x="264.4" y="60.3">J_ISP</text>
<text x="231.6" y="71.5" transform="rotate(-90 231.6 71.5)">+3,3V</text>
<text x="239" y="71.5">R22</text>
<text x="239.5" y="66.2">10k</text>
<text x="252.9" y="71">ISP</text>
<text x="218.7" y="75.6">PIO0_13</text>
<text x="237.6" y="73.8">680R</text>
<text x="264.4" y="75.6">J_RST</text>
<text x="239" y="79.1">R43</text>
<text x="239.5" y="81.4">10k</text>
<text x="253.7" y="78.3">S1</text>
<text x="231.6" y="86.7" transform="rotate(-90 231.6 86.7)">+3,3V</text>
<text x="239" y="86.7">R23</text>
<text x="250.1" y="89">C14</text>
<text x="252.9" y="86.2">RESET</text>
<text x="58.7" y="95.4">ST3232</text>
<text x="58.7" y="92.9">IC6</text>
<text x="250.1" y="94.3">100n</text>
<text x="40.4" y="99.2">100nF</text>
<text x="89.9" y="97.4" transform="rotate(-90 89.9 97.4)">C3</text>
<text x="95.2" y="97.4" transform="rotate(-90 95.2 97.4)">100nF</text>
<text x="171.7" y="97.1">P1</text>
<text x="42.9" y="104.5">C12</text>
<text x="40.4" y="109.3">100nF</text>
<text x="89.9" y="111.6" transform="rotate(-90 89.9 111.6)">100nF</text>
<text x="95.2" y="108.9" transform="rotate(-90 95.2 108.9)">C11</text>
<text x="247.9" y="112.9">P3</text>
<text x="42.9" y="114.7">C13</text>
<text x="45.9" y="119.5">R32</text>
<text x="132.3" y="116.2" transform="rotate(-90 132.3 116.2)">J_ISP</text>
<text x="155.2" y="116.2" transform="rotate(-90 155.2 116.2)">J_RST</text>
<text x="171.7" y="116.8">COM</text>
<text x="218.7" y="116.2">PIO0_13</text>
<text x="28.2" y="121.3">PIO0_2</text>
<text x="47.3" y="124.8">0R</text>
<text x="120.4" y="123.8" transform="rotate(-90 120.4 123.8)">R39</text>
<text x="125.7" y="123.3" transform="rotate(-90 125.7 123.3)">33k</text>
<text x="130.3" y="123.5" transform="rotate(-90 130.3 123.5)">J5</text>
<text x="137.9" y="121" transform="rotate(-90 137.9 121)">ISP</text>
<text x="143.2" y="123.8" transform="rotate(-90 143.2 123.8)">R17</text>
<text x="148.6" y="123.3" transform="rotate(-90 148.6 123.3)">33k</text>
<text x="153.1" y="123.5" transform="rotate(-90 153.1 123.5)">J6</text>
<text x="160.8" y="121" transform="rotate(-90 160.8 121)">RST</text>
<text x="218.7" y="123.8">PIO0_26</text>
<text x="28.2" y="128.9">PIO0_1</text>
<text x="45.9" y="127.1">R33</text>
<text x="218.7" y="126.3">PIO0_25</text>
<text x="247.9" y="131.4">DEBUG10</text>
<text x="271" y="129.4" transform="rotate(-90 271 129.4)">+3,3V</text>
<text x="47.3" y="132.4">0R</text>
<text x="126.8" y="136.5" transform="rotate(-90 126.8 136.5)">D3</text>
<text x="134.3" y="133.5" transform="rotate(-90 134.3 133.5)">T2</text>
<text x="136.4" y="134.7" transform="rotate(-90 136.4 134.7)">BC850</text>
<text x="149.6" y="136.5" transform="rotate(-90 149.6 136.5)">D4</text>
<text x="157.2" y="133.5" transform="rotate(-90 157.2 133.5)">T3</text>
<text x="159.2" y="134.7" transform="rotate(-90 159.2 134.7)">BC850</text>
<text x="60.7" y="145.6">+3,3V</text>
<text x="119.4" y="144.1" transform="rotate(-90 119.4 144.1)">PMLL4448</text>
<text x="142.2" y="144.1" transform="rotate(-90 142.2 144.1)">PMLL4448</text>
<text x="254.7" y="147.4">OSZ_GND</text>
</g>
<g font-size="2.8" fill="#800000">
<text x="151.6" y="49.7">+</text>
<text x="226.3" y="187.3">Project-Version:</text>
<text x="226.3" y="192.4">Date / Time:</text>
<text x="226.3" y="197.4">Sheet:</text>
</g>
<g font-size="2.8" fill="#808000">
<text x="218.7" y="63.1">ISP</text>
<text x="218.7" y="78.3">RESET</text>
<text x="209.3" y="117.2">RESET</text>
<text x="247.9" y="137.3">not populated</text>
<text x="247.9" y="134.7">P7 = key</text>
</g>
<g font-size="2.4" fill="#808080">
<text x="183.9" y="27.5" transform="rotate(-90 183.9 27.5)">5</text>
<text x="59.1" y="35.6">OUT</text>
<text x="71.1" y="35.6">IN</text>
<text x="173.7" y="32.6" transform="rotate(-90 173.7 32.6)">1</text>
<text x="178.8" y="32.6" transform="rotate(-90 178.8 32.6)">4</text>
<text x="182.7" y="31.4" transform="rotate(-90 182.7 31.4)">5</text>
<text x="63.6" y="39.2">GND</text>
<text x="172.6" y="36.5" transform="rotate(-90 172.6 36.5)">1</text>
<text x="173.7" y="40.2" transform="rotate(-90 173.7 40.2)">2</text>
<text x="177.7" y="36.5" transform="rotate(-90 177.7 36.5)">4</text>
<text x="178.8" y="40.2" transform="rotate(-90 178.8 40.2)">3</text>
<text x="172.6" y="44.1" transform="rotate(-90 172.6 44.1)">2</text>
<text x="177.7" y="44.1" transform="rotate(-90 177.7 44.1)">3</text>
<text x="183.9" y="45.3" transform="rotate(-90 183.9 45.3)">6</text>
<text x="182.7" y="49.2" transform="rotate(-90 182.7 49.2)">6</text>
<text x="55.1" y="98.1">1</text>
<text x="61" y="99.2">C1+</text>
<text x="74" y="99.2">V+</text>
<text x="81.3" y="98.1">2</text>
<text x="169.4" y="100.6">1</text>
<text x="180.4" y="98.1">G1</text>
<text x="55.1" y="103.1">3</text>
<text x="61" y="104.2">C1-</text>
<text x="74.6" y="104.2">V-</text>
<text x="81.3" y="103.1">6</text>
<text x="169.4" y="103.1">2</text>
<text x="169.4" y="105.7">3</text>
<text x="180.4" y="103.1">6</text>
<text x="180.4" y="105.7">7</text>
<text x="55.1" y="108.2">4</text>
<text x="55.1" y="113.3">5</text>
<text x="61" y="109.3">C2+</text>
<text x="169.4" y="108.2">4</text>
<text x="169.4" y="110.7">5</text>
<text x="180.4" y="108.2">8</text>
<text x="180.4" y="110.7">9</text>
<text x="180.4" y="113.3">G2</text>
<text x="61" y="114.4">C2-</text>
<text x="132.7" y="118.4">2</text>
<text x="155.5" y="118.4">2</text>
<text x="244.4" y="115.8">10</text>
<text x="245.6" y="118.4">8</text>
<text x="256.5" y="118.4">7</text>
<text x="256.5" y="115.8">9</text>
<text x="54" y="123.4">10</text>
<text x="54.1" y="120.9">11</text>
<text x="61" y="122">T1IN</text>
<text x="61" y="124.6">T2IN</text>
<text x="69.6" y="122">T1OUT</text>
<text x="69.6" y="124.6">T2OUT</text>
<text x="81.3" y="120.9">14</text>
<text x="81.3" y="123.4">7</text>
<text x="132.7" y="120.9">1</text>
<text x="155.5" y="120.9">1</text>
<text x="245.6" y="126">2</text>
<text x="245.6" y="123.4">4</text>
<text x="245.6" y="120.9">6</text>
<text x="256.5" y="126">1</text>
<text x="256.5" y="123.4">3</text>
<text x="256.5" y="120.9">5</text>
<text x="54" y="128.5">12</text>
<text x="55.1" y="131.1">9</text>
<text x="61" y="129.6">R1OUT</text>
<text x="71.8" y="129.6">R1IN</text>
<text x="81.3" y="128.5">13</text>
<text x="81.3" y="131.1">8</text>
<text x="61" y="132.2">R2OUT</text>
<text x="61.7" y="136">3,3V</text>
<text x="71.4" y="136">GND</text>
<text x="71.8" y="132.2">R2IN</text>
</g>
<g font-size="2" fill="#800000">
<text x="248.4" y="115.4">10</text>
<text x="254.2" y="115.4">9</text>
<text x="248.4" y="128.4">2</text>
<text x="254.2" y="128.4">1</text>
</g>
</svg>
